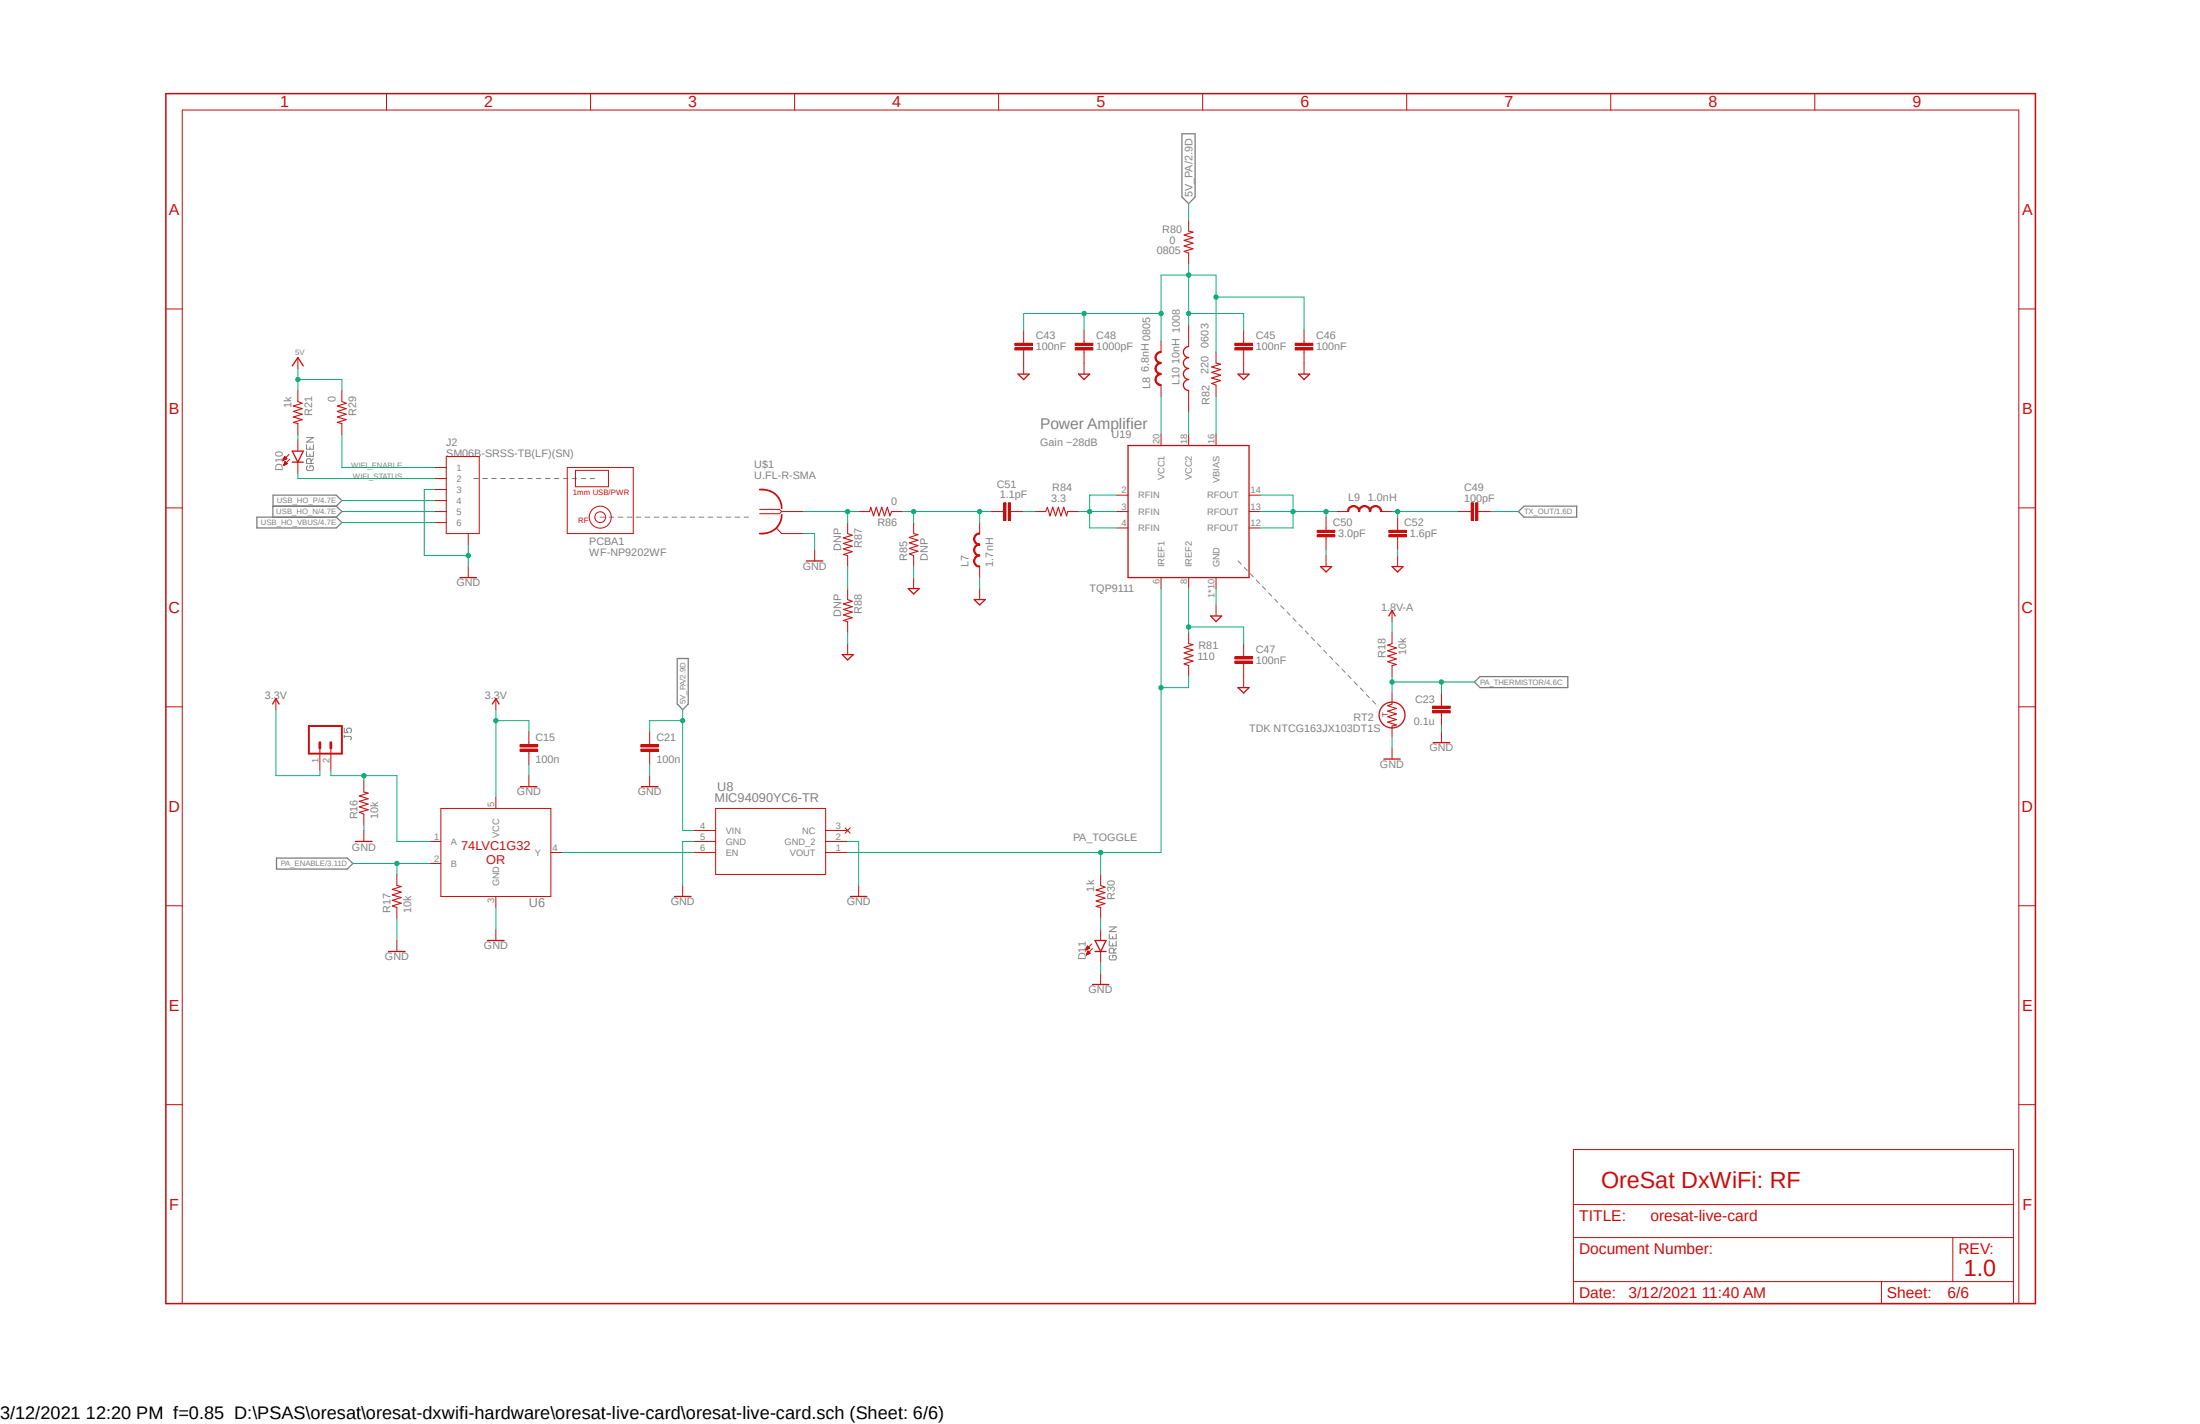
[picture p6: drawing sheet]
<svg xmlns="http://www.w3.org/2000/svg" width="432mm" height="279mm" viewBox="0 0 432 279" stroke-linecap="round" stroke-linejoin="round" font-family="sans-serif">
<path d="M32 18.1l367.8 238.1M399.8 18.1l-367.8 238.1" fill="none" stroke="#fff" stroke-width=".2"/>
<g fill="none" stroke="#808080" stroke-width=".2">
<path d="M60.2 87.2v.9h1.3v-.9M60.2 88.6v.9h1.3v-.9M60.2 85.9h1.3l-1.3 .8h1.3M60.4 91.4l-.2 .3v.4l.2 .2h.9l.2-.2v-.4l-.2-.3h-.5v.5M60.8 87.7v.4M60.8 89.1v.4M61 90.9v-.6l-.2-.3h-.4l-.2 .3v.6h1.3M61.5 90l-.5 .5M93 93.9h.9M94.7 93.9h1M96.5 93.9h.9M98.3 93.9h.9"/>
<path d="M100 93.9h.9M101.8 93.9h.9M103.5 93.9h.9M105.3 93.9h.9M107.1 93.9h.8M108.8 93.9h.9M110.6 93.9h.9M112.3 93.9h.9M114.1 93.9h.9M115.8 93.9h.9M117.8 101.5h.9M119.6 101.5h.9"/>
<path d="M121.3 101.5h1M123.1 101.5h.9M124.9 101.5h.9M126.6 101.5h1M128.4 101.5h.9M130.2 101.5h.9M131.9 101.5h.9M133.7 101.5h.9M135.5 101.5h.9M137.2 101.5h.9M139 101.5h.9M140.8 101.5h.8"/>
<path d="M142.5 101.5h.9M144.3 101.5h.9M146 101.5h.9M243 110.1l.6 .6M244.2 111.3l.6 .7M245.4 112.6l.6 .6M246.6 113.8l.6 .7M247.8 115.1l.6 .6M249 116.3l.6 .7M250.2 117.6l.6 .6M251.4 118.8l.6 .7M252.6 120.1l.6 .6"/>
<path d="M253.8 121.3l.6 .6M255 122.6l.6 .6M256.2 123.8l.6 .6M257.4 125.1l.6 .6M258.6 126.3l.6 .6M259.8 127.6l.6 .6M261 128.8l.6 .6M262.2 130l.6 .7M263.4 131.3l.6 .6M264.6 132.5l.6 .6M265.8 133.8l.6 .6M267 135l.6 .6"/>
<path d="M268.2 136.3l.6 .6M269.4 137.5l.6 .6M67.6 144.5h1.1l.3 .2v.2l-.3 .3M67.6 142.9v.9h.7l-.3-.5v-.2l.3-.2h.4l.3 .2v.5l-.3 .2M67.6 144.3v.4M217.7 183.3v.9h1.4v-.9M217.7 184.7v.9h1.4v-.9M217.7 181.9h1.4l-1.4 .9h1.4M217.9 187.5l-.2 .2v.4l.2 .2h1l.2-.2v-.4l-.2-.2h-.5v.4M218.4 183.7v.5M218.4 185.1v.5M218.6 187v-.7l-.2-.2h-.5l-.2 .2v.7h1.4"/>
<path d="M219.1 186.1l-.5 .4"/>
</g>
<path d="M232 26.2h2.6v12.5l-1.3 1.3-1.3-1.3zM53.6 99.3v-2.1h12.4l1.1 1-1.1 1.1M66 99.3h-12.4v2.2M66 99.3l1.1 1.1-1.1 1.1M50.4 101.5h15.6l1.1 1-1.1 1.1h-15.6zM298 100.4l1.1-1.1h10.4v2.2h-10.4zM132.9 129.2h2.2v8.9l-1.1 1.1-1.1-1.1zM289.4 133.8l1.1-1h17.2v2.1h-17.2zM54.3 168.4h13.9l1.1 1-1.1 1.1h-13.9z" fill="none" stroke="#808080" stroke-width=".25"/>
<path d="M32.6 18.4h366.9v237.4h-366.9z" fill="none" stroke="#c90d0c" stroke-width=".3"/>
<g fill="none" stroke="#c90d0c" stroke-width=".2">
<path d="M75.9 18.4v3.2M115.9 18.4v3.2M156 18.4v3.2M196 18.4v3.2M236.1 18.4v3.2M276.1 18.4v3.2M316.1 18.4v3.2M356.2 18.4v3.2M233.3 43.2v2.1M233.3 49.7v2.1M32.6 60.6h3.2M199.2 68.2h3.4v.5h-3.4z"/>
<path d="M199.2 67.4h3.4v.4h-3.4zM200.9 64.8v2.6M200.9 68.7v4.7M211 68.2h3.5v.5h-3.5zM211 67.4h3.5v.4h-3.5zM212.8 64.8v2.6M212.8 68.7v4.7M238.7 69.1v2.1M238.7 75.6v2.1M242.4 68.2h3.4v.5h-3.4zM242.4 67.4h3.4v.4h-3.4zM244.1 64.8v2.6"/>
<path d="M244.1 68.7v4.7M254.2 68.2h3.5v.5h-3.5zM254.2 67.4h3.5v.4h-3.5zM255.9 64.8v2.6M255.9 68.7v4.7M396.2 60.6h3.3M32.6 99.7h3.2M111.3 91.7h13v13h-13zM112.9 92.3h6.5v3.2h-6.5zM197 98.6h.4v3.5h-.4zM197.9 98.6h.4v3.5h-.4zM219.2 97.2h2.2"/>
<path d="M227.9 85.3v2.1M233.3 85.3v2.1M238.7 85.3v2.1M245.2 97.2h2.1M288.8 98.6h.4v3.5h-.4zM289.6 98.6h.5v3.5h-.5zM396.2 99.7h3.3M192.3 115.5v2.1M194.4 100.4h2.6M198.3 100.4h2.6M219.2 100.4h2.2M219.2 103.6h2.2"/>
<path d="M227.9 113.3v2.2M233.3 113.3v2.2M238.7 113.3v2.2M238.7 118.7v2.2M245.2 100.4h2.1M245.2 103.6h2.1M258.5 104.9h3.5v.4h-3.5zM258.5 104.1h3.5v.4h-3.5zM260.3 101.5v2.6M260.3 105.3v2.6M260.3 109v2.2M272.6 104.9h3.5v.4h-3.5z"/>
<path d="M272.6 104.1h3.5v.4h-3.5zM274.3 101.5v2.6M274.3 105.3v2.6M274.3 109v2.2M286.2 100.4h2.6M290.1 100.4h2.6M32.6 138.7h3.2M54.1 137.1v2.1M233.3 124.1v2.2M233.3 130.6v2.2M242.4 129.7h3.4v.4h-3.4zM242.4 128.9h3.4v.4h-3.4z"/>
<path d="M244.1 126.3v2.6M244.1 130.2v4.7M396.2 138.7h3.3M62.8 146.8v4.3M64.9 146.8v4.3M71.4 153.2v2.2M71.4 159.7v2.2M86.5 158.6h21.6v17.3h-21.6zM97.3 156.5v2.1M140.5 158.6h21.6v13h-21.6zM32.6 177.7h3.2M71.4 162.9v2.2"/>
<path d="M84.4 165.1h2.1M84.4 169.4h2.1M97.3 175.9v2.2M108.1 167.3h2.2M134 173.7v2.2M136.1 165.1h4.4M136.1 167.3h4.4M136.1 162.9h4.4M162.1 165.1h4.3M162.1 167.3h4.3M162.1 162.9h4.3M165.9 162.4l1 1.1"/>
<path d="M166.9 162.4l-1 1.1M168.5 173.7v2.2M396.2 177.7h3.3M97.3 182.4v2.1M32.6 216.7h3.2M396.2 216.7h3.3M308.8 225.6h86.4v30.2h-86.4zM308.8 236.3h86.4M35.8 255.8v-234.2h360.4v234.2M308.8 242.8h86.4M308.8 251.5h86.4M369.3 251.5v4.3"/>
<path d="M383.3 242.8v8.7"/>
<circle cx="117.8" cy="101.5" r="1.06"/>
<circle cx="117.8" cy="101.5" r="2.16"/>
</g>
<g fill="none" stroke="#c90d0c" stroke-width=".25">
<path d="M199.8 73.4h2.2l-1.1 1.1zM211.7 73.4h2.2l-1.1 1.1zM243 73.4h2.2l-1.1 1.1zM254.9 73.4h2.1l-1.1 1.1zM221.4 87.4h23.8v25.9h-23.8zM191.2 117.6h2.2l-1.1 1.1zM259.2 111.2h2.2l-1.1 1zM273.2 111.2h2.2l-1.1 1zM53.5 138.1l.6-1 .7 1M237.6 120.9h2.2l-1.1 1.1zM243 134.9h2.2l-1.1 1.1zM69.8 165.1h3.2"/>
<path d="M132.4 175.9h3.2M166.9 175.9h3.2M95.7 184.5h3.2"/>
</g>
<path d="M60.6 142.5h6.5v5.4h-6.5z" fill="none" stroke="#c90d0c" stroke-width=".38"/>
<path d="M62.8 145.7v1.1M64.9 145.7v1.1" fill="none" stroke="#c90d0c" stroke-width=".55"/>
<path d="M233.3 45.3l.8 .3-1.7 .5 1.7 .6-1.7 .5 1.7 .5-1.7 .6 1.7 .5-1.7 .5 .9 .4M238.7 71.2l.9 .3-1.8 .5 1.8 .5-1.8 .6 1.8 .5-1.8 .6 1.8 .5-1.8 .5 .9 .4M233.3 126.3l.8 .2-1.7 .5 1.7 .6-1.7 .5 1.7 .6-1.7 .5 1.7 .5-1.7 .6 .9 .3M71.4 155.4l.9 .2-1.8 .6 1.8 .5-1.8 .5 1.8 .6-1.8 .5 1.8 .6-1.8 .5 .9 .3" fill="none" stroke="#c90d0c" stroke-width=".21"/>
<g fill="none" stroke="#c90d0c" stroke-width=".42">
<path d="M199.2 68.5h3.4M199.2 67.6h3.4M211 68.5h3.5M211 67.6h3.5M242.4 68.5h3.4M242.4 67.6h3.4M254.2 68.5h3.5M254.2 67.6h3.5M197.2 98.6v3.5M198.1 98.6v3.5M289 98.6v3.5M289.9 98.6v3.5"/>
<path d="M258.5 105.1h3.5M258.5 104.3h3.5M272.6 105.1h3.5M272.6 104.3h3.5M242.4 129.9h3.4M242.4 129.1h3.4"/>
</g>
<path d="M191.1 110.1h.2a.94 .94 0 0 0 1 .9v.3a1.1 1.1 0 0 1-1.2-1.2z" fill-rule="evenodd" fill="#c90d0c"/>
<path d="M191.1 110.1h.2a.94 .94 0 0 0 1 .9v.3a1.1 1.1 0 0 1-1.2-1.2z" fill="none" stroke="#c90d0c" stroke-width=".2"/>
<path d="M191.4 109.2l.7-.3h.2v.2a1.01 1.01 0 0 0-1 1h-.2v-.2z" fill-rule="evenodd" fill="#c90d0c"/>
<path d="M191.4 109.2l.7-.3h.2v.2a1.01 1.01 0 0 0-1 1h-.2v-.2z" fill="none" stroke="#c90d0c" stroke-width=".2"/>
<path d="M191.1 107.9h.2a.94 .94 0 0 0 1 1v.2a1.1 1.1 0 0 1-1.2-1.2z" fill-rule="evenodd" fill="#c90d0c"/>
<path d="M191.1 107.9h.2a.94 .94 0 0 0 1 1v.2a1.1 1.1 0 0 1-1.2-1.2z" fill="none" stroke="#c90d0c" stroke-width=".2"/>
<path d="M191.4 107.1l.7-.4h.2v.3a.94 .94 0 0 0-1 .9h-.2v-.2z" fill-rule="evenodd" fill="#c90d0c"/>
<path d="M191.4 107.1l.7-.4h.2v.3a.94 .94 0 0 0-1 .9h-.2v-.2z" fill="none" stroke="#c90d0c" stroke-width=".2"/>
<path d="M191.1 105.7h.2a.94 .94 0 0 0 1 1v.3a1.16 1.16 0 0 1-1.2-1.3z" fill-rule="evenodd" fill="#c90d0c"/>
<path d="M191.1 105.7h.2a.94 .94 0 0 0 1 1v.3a1.16 1.16 0 0 1-1.2-1.3z" fill="none" stroke="#c90d0c" stroke-width=".2"/>
<path d="M191.4 104.9l.7-.3h.2v.2a.94 .94 0 0 0-1 .9h-.2v-.1z" fill-rule="evenodd" fill="#c90d0c"/>
<path d="M191.4 104.9l.7-.3h.2v.2a.94 .94 0 0 0-1 .9h-.2v-.1zM192.3 102.5v2.2M192.3 111.2v2.1" fill="none" stroke="#c90d0c" stroke-width=".2"/>
<path d="M226.7 74.5h.2a1.01 1.01 0 0 0 1 .9v.2a1.16 1.16 0 0 1-1.2-1.1z" fill-rule="evenodd" fill="#c90d0c"/>
<path d="M226.7 74.5h.2a1.01 1.01 0 0 0 1 .9v.2a1.16 1.16 0 0 1-1.2-1.1z" fill="none" stroke="#c90d0c" stroke-width=".2"/>
<path d="M227 73.6l.7-.3h.2v.2a1.01 1.01 0 0 0-1 1h-.2v-.2z" fill-rule="evenodd" fill="#c90d0c"/>
<path d="M227 73.6l.7-.3h.2v.2a1.01 1.01 0 0 0-1 1h-.2v-.2z" fill="none" stroke="#c90d0c" stroke-width=".2"/>
<path d="M226.7 72.3h.2a.94 .94 0 0 0 1 1v.2a1.16 1.16 0 0 1-1.2-1.2z" fill-rule="evenodd" fill="#c90d0c"/>
<path d="M226.7 72.3h.2a.94 .94 0 0 0 1 1v.2a1.16 1.16 0 0 1-1.2-1.2z" fill="none" stroke="#c90d0c" stroke-width=".2"/>
<path d="M227 71.5l.7-.4h.2v.2a1.01 1.01 0 0 0-1 1h-.2v-.2z" fill-rule="evenodd" fill="#c90d0c"/>
<path d="M227 71.5l.7-.4h.2v.2a1.01 1.01 0 0 0-1 1h-.2v-.2z" fill="none" stroke="#c90d0c" stroke-width=".2"/>
<path d="M226.7 70.1h.2a.94 .94 0 0 0 1 1v.2a1.16 1.16 0 0 1-1.2-1.2z" fill-rule="evenodd" fill="#c90d0c"/>
<path d="M226.7 70.1h.2a.94 .94 0 0 0 1 1v.2a1.16 1.16 0 0 1-1.2-1.2z" fill="none" stroke="#c90d0c" stroke-width=".2"/>
<path d="M227 69.3l.7-.3h.2v.2a1.01 1.01 0 0 0-1 .9h-.2v-.1z" fill-rule="evenodd" fill="#c90d0c"/>
<path d="M227 69.3l.7-.3h.2v.2a1.01 1.01 0 0 0-1 .9h-.2v-.1zM227.9 66.9v2.2M227.9 75.6v2.1" fill="none" stroke="#c90d0c" stroke-width=".2"/>
<path d="M264.8 99.5l.7-.3h.2v.2a.94 .94 0 0 0-1 1h-.2v-.2z" fill-rule="evenodd" fill="#c90d0c"/>
<path d="M264.8 99.5l.7-.3h.2v.2a.94 .94 0 0 0-1 1h-.2v-.2z" fill="none" stroke="#c90d0c" stroke-width=".2"/>
<path d="M265.7 99.2a1.16 1.16 0 0 1 1.2 1.2h-.2a1.01 1.01 0 0 0-1-1z" fill-rule="evenodd" fill="#c90d0c"/>
<path d="M265.7 99.2a1.16 1.16 0 0 1 1.2 1.2h-.2a1.01 1.01 0 0 0-1-1z" fill="none" stroke="#c90d0c" stroke-width=".2"/>
<path d="M267 99.5l.6-.3h.2v.2a.94 .94 0 0 0-.9 1h-.2v-.2z" fill-rule="evenodd" fill="#c90d0c"/>
<path d="M267 99.5l.6-.3h.2v.2a.94 .94 0 0 0-.9 1h-.2v-.2z" fill="none" stroke="#c90d0c" stroke-width=".2"/>
<path d="M267.8 99.2a1.16 1.16 0 0 1 1.2 1.2h-.2a.94 .94 0 0 0-1-1z" fill-rule="evenodd" fill="#c90d0c"/>
<path d="M267.8 99.2a1.16 1.16 0 0 1 1.2 1.2h-.2a.94 .94 0 0 0-1-1z" fill="none" stroke="#c90d0c" stroke-width=".2"/>
<path d="M269.1 99.5l.7-.3h.2v.2a.94 .94 0 0 0-1 1h-.2v-.2z" fill-rule="evenodd" fill="#c90d0c"/>
<path d="M269.1 99.5l.7-.3h.2v.2a.94 .94 0 0 0-1 1h-.2v-.2z" fill="none" stroke="#c90d0c" stroke-width=".2"/>
<path d="M270 99.2a1.16 1.16 0 0 1 1.2 1.2h-.3a.94 .94 0 0 0-.9-1z" fill-rule="evenodd" fill="#c90d0c"/>
<g fill="none" stroke="#c90d0c" stroke-width=".2">
<path d="M58.5 70.1v2.2M58.5 76.6v2.2M67.1 76.6v2.2M233.3 63.7v4.3M233.3 76.6v4.3M55.5 90.3h.1M55.6 90.3h.2M55.6 90.2h.3M55.6 90.1h.4M55.7 90h.5M55.7 90h.6M55.7 91.2h.1"/>
<path d="M55.7 89.9h.5M55.7 91.2h.3M55.8 89.8h.3M55.8 91.1h.3M55.8 91.1h.5M55.8 89.7h.2M55.8 91h.6M55.8 89.7h.1M55.8 90.9h.5M55.8 90.8h.5M55.9 90.8h.3M55.9 90.7h.2"/>
<path d="M55.9 90.6h.1M56 90.6h.1M56.3 90l-.4-.4-.4 .7M56.3 90l-.8 .3M56.4 91l-.4-.4-.3 .7M56.4 91l-.7 .3M56.7 89.2l-1.2 1.1M56.9 90.1l-1.2 1.2M58.5 83.1v2.2M58.5 86.4v2.1M58.5 90.7v2.1M67.1 83.1v2.2"/>
<path d="M85.4 91.7h2.2M85.4 93.9h2.2M85.4 96.1h2.2M85.4 98.2h2.2M87.6 89.6h6.5v15.1h-6.5zM149.1 99.9h3.9l.4 .5M270 99.2a1.16 1.16 0 0 1 1.2 1.2h-.3a.94 .94 0 0 0-.9-1zM85.4 100.4h2.2M85.4 102.5h2.2M91.9 104.7v2.1M91.9 111.2v2.1M152.4 103.6l1 1.1h4.3"/>
<path d="M153.4 100.4h4.3M153.4 100.4l-.4 .4h-3.9M159.9 107.9v2.2M166.4 102.5v2.2M166.4 109v2.2M166.4 115.5v2.1M168.5 100.4h2.2M175 100.4h2.2M179.3 102.5v2.2M179.3 109v2.2M179.3 113.3v2.2M203.1 100.4h2.1"/>
<path d="M209.5 100.4h2.2M262.4 100.4h2.2M271.1 100.4h2.1M273.2 119.8v2.2M97.3 137.1v2.1M166.4 122v2.1M166.4 126.3v2.1M273.2 124.1v2.2M273.2 130.6v2.2M273.2 136v2.1M281.2 139.4h3.4v.5h-3.4zM281.2 138.6h3.4v.4h-3.4z"/>
<path d="M282.9 136v2.6M282.9 139.9v2.6M102.1 147h3.4v.4h-3.4zM102.1 146.1h3.4v.5h-3.4zM103.8 143.6v2.5M103.8 147.4v2.6M103.8 152.2v2.1M125.8 147h3.4v.4h-3.4zM125.8 146.1h3.4v.5h-3.4zM127.5 143.6v2.5M127.5 147.4v2.6M127.5 152.2v2.1"/>
<path d="M273.2 142.5v2.1M273.2 146.8v2.1M282.9 143.6v2.1M77.9 171.6v2.1M77.9 178.1v2.1M216 171.6v2.1M216 178.1v2.1M77.9 184.5v2.2M213.1 186.4h.1M213.1 186.3h.2M213.2 186.2h.3M213.2 187.3l.1 .1"/>
<path d="M213.2 187.3h.2M213.3 186h.5M213.3 187.2h.2M213.3 185.9h.4M213.3 187.2h.4M213.4 185.8h.2M213.4 185.7h.1M213.4 186.9h.5M213.4 186.9h.4M213.4 185.6l.5 .5-.8 .3zM213.4 186.8h.3M213.5 186.7h.2"/>
<path d="M213.5 186.7h.1M213.5 186.6l-.3 .8M213.5 186.6l.5 .4M213.5 186.6h.1M213.8 186.1h-.6M214 187l-.8 .4M214 187l-.7 .1M214.3 185.2l-1.2 1.2M214.4 186.1l-1.2 1.3M216 182.4v2.1M216 186.7v2.1M216 191v2.2"/>
</g>
<g fill="none" stroke="#c90d0c" stroke-width=".25">
<path d="M57.4 71.8l1.1-1.7 1 1.7M233.3 68a1.08 1.08 0 0 0-1 1.1 1.08 1.08 0 0 0 1 1 1.08 1.08 0 0 0-1 1.1 1.08 1.08 0 0 0 1 1.1 1.08 1.08 0 0 0-1 1.1 1.08 1.08 0 0 0 1 1.1 1.08 1.08 0 0 0-1 1 1.08 1.08 0 0 0 1 1.1M57.4 88.5h2.1l-1 2.2zM57.4 90.7h2.1M90.3 113.3h3.2M158.3 110.1h3.2M178.3 115.5h2.1l-1.1 1zM96.6 138.1l.7-1 .7 1M165.3 128.4h2.2l-1.1 1.1zM272.6 120.9l.6-1.1 .7 1.1M102.2 154.3h3.2M125.9 154.3h3.3"/>
<path d="M271.6 148.9h3.2M281.3 145.7h3.3M76.2 186.7h3.3M214.4 193.2h3.2M214.9 186.7h2.2M214.9 184.5h2.2l-1.1 2.2z"/>
<circle cx="273.2" cy="140.3" r="2.54"/>
</g>
<path d="M58.5 78.8l.8 .3-1.7 .6 1.7 .5-1.7 .5 1.7 .6-1.7 .5 1.7 .5-1.7 .6 .9 .2M67.1 78.8l.8 .3-1.7 .6 1.7 .5-1.7 .5 1.7 .6-1.7 .5 1.7 .5-1.7 .6 .9 .2M166.4 104.7l.9 .3-1.8 .5 1.8 .6-1.8 .5 1.8 .6-1.8 .5 1.8 .5-1.8 .6 .9 .2M166.4 117.6l.9 .4-1.8 .5 1.8 .5-1.8 .6 1.8 .5-1.8 .5 1.8 .6-1.8 .6 .9 .2M170.7 100.4l.2-.9 .5 1.7 .6-1.7 .5 1.7 .6-1.7 .5 1.7 .6-1.7 .5 1.7 .3-.8M179.3 104.7l.9 .2-1.7 .6 1.7 .5-1.7 .5 1.7 .6-1.7 .5 1.7 .6-1.7 .5 .8 .3M205.2 100.4l.4-.9 .5 1.7 .5-1.7 .6 1.7 .5-1.7 .5 1.7 .6-1.7 .5 1.7 .2-.8M273.2 126.3l-.8 .3 1.7 .5-1.7 .6 1.7 .5-1.7 .5 1.7 .6-1.7 .5 1.7 .6-.9 .2M273.2 138.1l-.8 .4 1.7 .5-1.7 .5 1.7 .6-1.7 .5 1.7 .6-1.7 .5 1.7 .5-.9 .3M77.9 173.7l.8 .2-1.7 .6 1.7 .5-1.7 .6 1.7 .5-1.7 .6 1.7 .5-1.7 .6 .9 .3M216 173.7l.9 .4-1.8 .5 1.8 .5-1.8 .6 1.8 .5-1.8 .6 1.8 .5-1.8 .5 .9 .3" fill="none" stroke="#c90d0c" stroke-width=".21"/>
<path d="M281.2 139.7h3.4M281.2 138.8h3.4M102.1 147.2h3.4M102.1 146.3h3.4M125.8 147.2h3.4M125.8 146.3h3.4" fill="none" stroke="#c90d0c" stroke-width=".42"/>
<path d="M149.1 96.1a3.8 3.8 0 0 1 4.3 3.6M153.4 101a3.7 3.7 0 0 1-4.3 3.7" fill="none" stroke="#c90d0c" stroke-width=".34"/>
<g fill="none" stroke="#0dab76" stroke-width=".2">
<path d="M85.4 96.1h-2.1v12.9h8.6M91.9 106.8v4.4M179.3 111.2v2.1M192.3 113.3v2.2M238.7 115.5v3.2M260.3 107.9v1.1M274.3 107.9v1.1M166.4 124.1v2.2M103.8 150v2.2M127.5 150v2.2M273.2 144.6v2.2M282.9 142.5v1.1"/>
<path d="M71.4 161.9v1M97.3 178.1v4.3M136.1 165.1h-2.1v8.6M166.4 165.1h2.1v8.6M77.9 180.2v4.3"/>
</g>
<circle cx="91.9" cy="109" r=".43" fill="#0dab76"/>
<g fill="none" stroke="#0dab76" stroke-width=".2">
<path d="M157.7 104.7h2.2v3.2M71.4 153.2v-1h6.5v12.9M216 188.8v2.2"/>
<circle cx="91.9" cy="109" r=".43"/>
</g>
<circle cx="71.4" cy="152.2" r=".43" fill="#0dab76"/>
<g fill="none" stroke="#0dab76" stroke-width=".2">
<path d="M97.3 139.2v17.3M64.9 151.1v1.1h6.5M97.3 141.4h6.5v2.2M77.9 165.1h6.5"/>
<circle cx="71.4" cy="152.2" r=".43"/>
</g>
<circle cx="97.3" cy="141.4" r=".43" fill="#0dab76"/>
<g fill="none" stroke="#0dab76" stroke-width=".2">
<path d="M54.1 139.2v13h8.7v-1.1M134 139.2v23.7h2.1M134 141.4h-6.5v2.2M110.3 167.3h25.8"/>
<circle cx="97.3" cy="141.4" r=".43"/>
</g>
<circle cx="134" cy="141.4" r=".43" fill="#0dab76"/>
<g fill="none" stroke="#0dab76" stroke-width=".2">
<path d="M233.3 40v3.2M227.9 54h10.8M233.3 51.8v2.2"/>
<circle cx="134" cy="141.4" r=".43"/>
</g>
<circle cx="233.3" cy="54" r=".43" fill="#0dab76"/>
<g fill="none" stroke="#0dab76" stroke-width=".2">
<path d="M227.9 54v7.5M233.3 54v7.5h10.8v3.3M238.7 54v15.1M238.7 58.3h17.2v6.5"/>
<circle cx="233.3" cy="54" r=".43"/>
</g>
<circle cx="238.7" cy="58.3" r=".43" fill="#0dab76"/>
<g fill="none" stroke="#0dab76" stroke-width=".2">
<path d="M227.9 61.5h-15.1v3.3"/>
<circle cx="238.7" cy="58.3" r=".43"/>
</g>
<circle cx="227.9" cy="61.5" r=".43" fill="#0dab76"/>
<g fill="none" stroke="#0dab76" stroke-width=".2">
<path d="M212.8 61.5h-11.9v3.3"/>
<circle cx="227.9" cy="61.5" r=".43"/>
</g>
<circle cx="212.8" cy="61.5" r=".43" fill="#0dab76"/>
<g fill="none" stroke="#0dab76" stroke-width=".2">
<path d="M227.9 61.5v5.4M233.3 61.5v2.2"/>
<circle cx="212.8" cy="61.5" r=".43"/>
</g>
<circle cx="233.3" cy="61.5" r=".43" fill="#0dab76"/>
<g fill="none" stroke="#0dab76" stroke-width=".2">
<path d="M233.3 115.5v8.6M233.3 123h10.8v3.3"/>
<circle cx="233.3" cy="61.5" r=".43"/>
</g>
<circle cx="233.3" cy="123" r=".43" fill="#0dab76"/>
<g fill="none" stroke="#0dab76" stroke-width=".2">
<path d="M247.3 97.2h6.5v6.4h-6.5M247.3 100.4h15.1"/>
<circle cx="233.3" cy="123" r=".43"/>
</g>
<circle cx="253.8" cy="100.4" r=".43" fill="#0dab76"/>
<g fill="none" stroke="#0dab76" stroke-width=".2">
<path d="M260.3 100.4v1.1"/>
<circle cx="253.8" cy="100.4" r=".43"/>
</g>
<circle cx="260.3" cy="100.4" r=".43" fill="#0dab76"/>
<g fill="none" stroke="#0dab76" stroke-width=".2">
<path d="M273.2 100.4h13M274.3 100.4v1.1"/>
<circle cx="260.3" cy="100.4" r=".43"/>
</g>
<circle cx="274.3" cy="100.4" r=".43" fill="#0dab76"/>
<g fill="none" stroke="#0dab76" stroke-width=".2">
<path d="M219.2 97.2h-5.3v6.4h5.3M213.9 100.4h5.3"/>
<circle cx="274.3" cy="100.4" r=".43"/>
</g>
<circle cx="213.9" cy="100.4" r=".43" fill="#0dab76"/>
<g fill="none" stroke="#0dab76" stroke-width=".2">
<path d="M227.9 77.7v7.6M238.7 77.7v7.6M211.7 100.4h2.2M227.9 115.5v19.4h5.4v-2.1"/>
<circle cx="213.9" cy="100.4" r=".43"/>
</g>
<circle cx="227.9" cy="134.9" r=".43" fill="#0dab76"/>
<g fill="none" stroke="#0dab76" stroke-width=".2">
<path d="M227.9 134.9v32.4h-61.5"/>
<circle cx="227.9" cy="134.9" r=".43"/>
</g>
<circle cx="216" cy="167.3" r=".43" fill="#0dab76"/>
<g fill="none" stroke="#0dab76" stroke-width=".2">
<path d="M233.3 80.9v4.4M166.4 111.2v4.3M168.5 100.4h-2.1v2.1M200.9 100.4h2.2M216 167.3v4.3"/>
<circle cx="216" cy="167.3" r=".43"/>
</g>
<circle cx="166.4" cy="100.4" r=".43" fill="#0dab76"/>
<g fill="none" stroke="#0dab76" stroke-width=".2">
<path d="M157.7 100.4h8.7M177.2 100.4h17.2M179.3 100.4v2.1M192.3 100.4v2.1"/>
<circle cx="166.4" cy="100.4" r=".43"/>
</g>
<circle cx="179.3" cy="100.4" r=".43" fill="#0dab76"/>
<circle cx="179.3" cy="100.4" r=".43" fill="none" stroke="#0dab76" stroke-width=".2"/>
<circle cx="192.3" cy="100.4" r=".43" fill="#0dab76"/>
<g fill="none" stroke="#0dab76" stroke-width=".2">
<path d="M292.7 100.4h5.3M69.3 169.4h15.1M77.9 169.4v2.2"/>
<circle cx="192.3" cy="100.4" r=".43"/>
</g>
<circle cx="77.9" cy="169.4" r=".43" fill="#0dab76"/>
<g fill="none" stroke="#0dab76" stroke-width=".2">
<path d="M273.2 132.8v3.2"/>
<circle cx="77.9" cy="169.4" r=".43"/>
</g>
<circle cx="273.2" cy="133.8" r=".43" fill="#0dab76"/>
<g fill="none" stroke="#0dab76" stroke-width=".2">
<path d="M273.2 133.8h16.2M282.9 133.8v2.2"/>
<circle cx="273.2" cy="133.8" r=".43"/>
</g>
<circle cx="282.9" cy="133.8" r=".43" fill="#0dab76"/>
<g fill="none" stroke="#0dab76" stroke-width=".2">
<path d="M58.5 72.3v4.3M58.5 74.5h8.6v2.1M58.5 85.3v1.1M58.5 92.8v1.1h26.9M67.1 85.3v6.4h18.3"/>
<circle cx="282.9" cy="133.8" r=".43"/>
</g>
<circle cx="58.5" cy="74.5" r=".43" fill="#0dab76"/>
<g fill="none" stroke="#0dab76" stroke-width=".2">
<path d="M67.1 98.2h18.3M67.1 100.4h18.3M67.1 102.5h18.3M273.2 122v2.1M216 180.2v2.2"/>
<circle cx="58.5" cy="74.5" r=".43"/>
</g>
<g font-size="4.6" fill="#c90d0c">
<text x="314.2" y="233.1">OreSat DxWiFi: RF</text>
<text x="385.4" y="250.4">1.0</text>
</g>
<text font-size="3.6" x="0" y="278.4">3/12/2021 12:20 PM f=0.85 D:\PSAS\oresat\oresat-dxwifi-hardware\oresat-live-card\oresat-live-card.sch (Sheet: 6/6)</text>
<g font-size="3.1" fill="#c90d0c">
<text x="55" y="21.1">1</text>
<text x="95" y="21.1">2</text>
<text x="135.1" y="21.1">3</text>
<text x="175.1" y="21.1">4</text>
<text x="215.2" y="21.1">5</text>
<text x="255.2" y="21.1">6</text>
<text x="295.3" y="21.1">7</text>
<text x="335.3" y="21.1">8</text>
<text x="375.4" y="21.1">9</text>
<text x="33.1" y="42.2">A</text>
<text x="396.9" y="42.2">A</text>
<text x="33.1" y="81.2">B</text>
<text x="396.9" y="81.2">B</text>
<text x="33.1" y="120.3">C</text>
<text x="396.8" y="120.3">C</text>
<text x="33.1" y="159.3">D</text>
<text x="396.8" y="159.3">D</text>
<text x="33.1" y="198.3">E</text>
<text x="396.9" y="198.3">E</text>
<text x="33.2" y="237.4">F</text>
<text x="397" y="237.4">F</text>
</g>
<text font-size="3" fill="#808080" x="204.1" y="84.2">Power Amplifier</text>
<g font-size="3" fill="#c90d0c">
<text x="309.9" y="239.6">TITLE:</text>
<text x="323.9" y="239.6">oresat-live-card</text>
<text x="309.9" y="246">Document Number:</text>
<text x="384.4" y="246">REV:</text>
<text x="309.9" y="254.7">Date:</text>
<text x="319.6" y="254.7">3/12/2021 11:40 AM</text>
<text x="370.3" y="254.7">Sheet:</text>
<text x="382.2" y="254.7">6/6</text>
</g>
<g font-size="2.5" fill="#808080">
<text x="140.8" y="155.2">U8</text>
<text x="140.3" y="157.4">MIC94090YC6-TR</text>
<text x="103.8" y="178.1">U6</text>
</g>
<g font-size="2.5" fill="#c90d0c">
<text x="90.5" y="166.8">74LVC1G32</text>
<text x="95.4" y="169.5">OR</text>
</g>
<g font-size="2.1" fill="#808080">
<text x="234.1" y="38.6" transform="rotate(-90 234.1 38.6)">5V_PA/2.9D</text>
<text x="228.1" y="45.8">R80</text>
<text x="229.5" y="48">0</text>
<text x="227" y="49.9">0805</text>
<text x="203.3" y="68.7">100nF</text>
<text x="203.3" y="66.6">C43</text>
<text x="215.2" y="68.7">1000pF</text>
<text x="215.2" y="66.6">C48</text>
<text x="231.5" y="71.5" transform="rotate(-90 231.5 71.5)">10nH 1008</text>
<text x="237.2" y="68.2" transform="rotate(-90 237.2 68.2)">0603</text>
<text x="246.5" y="68.7">100nF</text>
<text x="246.5" y="66.6">C45</text>
<text x="258.3" y="68.7">100nF</text>
<text x="258.3" y="66.6">C46</text>
<text x="225.5" y="73" transform="rotate(-90 225.5 73)">6.8nH 0805</text>
<text x="225.7" y="76.4" transform="rotate(-90 225.7 76.4)">L8</text>
<text x="231.5" y="75.6" transform="rotate(-90 231.5 75.6)">L10</text>
<text x="237.2" y="73.4" transform="rotate(-90 237.2 73.4)">220</text>
<text x="57.2" y="80" transform="rotate(-90 57.2 80)">1k</text>
<text x="61.3" y="81.6" transform="rotate(-90 61.3 81.6)">R21</text>
<text x="65.8" y="78.9" transform="rotate(-90 65.8 78.9)">0</text>
<text x="69.9" y="81.6" transform="rotate(-90 69.9 81.6)">R29</text>
<text x="237.4" y="79.5" transform="rotate(-90 237.4 79.5)">R82</text>
<text x="87.6" y="89.6">SM06B-SRSS-TB(LF)(SN)</text>
<text x="87.6" y="87.4">J2</text>
<text x="204.1" y="87.4">Gain ~28dB</text>
<text x="218.2" y="86">U19</text>
<text x="55.5" y="92.4" transform="rotate(-90 55.5 92.4)">D10</text>
<text x="148" y="93.9">U.FL-R-SMA</text>
<text x="148" y="91.7">U$1</text>
<text x="195.6" y="95.8">C51</text>
<text x="174.9" y="99.1">0</text>
<text x="196.2" y="97.8">1.1pF</text>
<text x="206.3" y="98.4">3.3</text>
<text x="206.5" y="96.3">R84</text>
<text x="264.6" y="98.2">L9</text>
<text x="268.5" y="98.2">1.0nH</text>
<text x="287.4" y="98.4">100pF</text>
<text x="287.4" y="96.3">C49</text>
<text x="115.7" y="106.8">PCBA1</text>
<text x="169.2" y="107.5" transform="rotate(-90 169.2 107.5)">R87</text>
<text x="172.2" y="103.2">R86</text>
<text x="261.6" y="103.3">C50</text>
<text x="262.6" y="105.5">3.0pF</text>
<text x="275.6" y="103.3">C52</text>
<text x="276.7" y="105.5">1.6pF</text>
<text x="115.7" y="109">WF-NP9202WF</text>
<text x="157.6" y="111.8">GND</text>
<text x="165.1" y="108.1" transform="rotate(-90 165.1 108.1)">DNP</text>
<text x="178.1" y="110.1" transform="rotate(-90 178.1 110.1)">R85</text>
<text x="182.1" y="110.1" transform="rotate(-90 182.1 110.1)">DNP</text>
<text x="190.1" y="111.2" transform="rotate(-90 190.1 111.2)">L7</text>
<text x="194.9" y="111.2" transform="rotate(-90 194.9 111.2)">1.7nH</text>
<text x="89.6" y="115.1">GND</text>
<text x="213.9" y="116.2">TQP9111</text>
<text x="271.1" y="119.8">1.8V-A</text>
<text x="165.1" y="121" transform="rotate(-90 165.1 121)">DNP</text>
<text x="169.2" y="120.4" transform="rotate(-90 169.2 120.4)">R88</text>
<text x="235" y="129.5">110</text>
<text x="235.2" y="127.3">R81</text>
<text x="246.5" y="130.3">100nF</text>
<text x="246.5" y="128.1">C47</text>
<text x="271.9" y="129.1" transform="rotate(-90 271.9 129.1)">R18</text>
<text x="276" y="128.6" transform="rotate(-90 276 128.6)">10k</text>
<text x="52" y="137.1">3.3V</text>
<text x="95.2" y="137.1">3.3V</text>
<text x="277.7" y="137.8">C23</text>
<text x="245.2" y="143.6">TDK NTCG163JX103DT1S</text>
<text x="265.7" y="141.4">RT2</text>
<text x="277.5" y="142.2">0.1u</text>
<text x="105.1" y="149.7">100n</text>
<text x="105.1" y="145.4">C15</text>
<text x="128.8" y="149.7">100n</text>
<text x="128.8" y="145.4">C21</text>
<text x="280.5" y="147.4">GND</text>
<text x="270.8" y="150.7">GND</text>
<text x="70.1" y="160.8" transform="rotate(-90 70.1 160.8)">R16</text>
<text x="74.2" y="160.8" transform="rotate(-90 74.2 160.8)">10k</text>
<text x="101.5" y="156.1">GND</text>
<text x="125.2" y="156.1">GND</text>
<text x="69.1" y="166.9">GND</text>
<text x="210.6" y="165.1">PA_TOGGLE</text>
<text x="76.6" y="179.2" transform="rotate(-90 76.6 179.2)">R17</text>
<text x="80.7" y="179.2" transform="rotate(-90 80.7 179.2)">10k</text>
<text x="131.7" y="177.6">GND</text>
<text x="166.2" y="177.6">GND</text>
<text x="214.8" y="174.9" transform="rotate(-90 214.8 174.9)">1k</text>
<text x="218.8" y="176.6" transform="rotate(-90 218.8 176.6)">R30</text>
<text x="75.6" y="188.4">GND</text>
<text x="95" y="186.3">GND</text>
<text x="213.1" y="188.4" transform="rotate(-90 213.1 188.4)">D11</text>
<text x="213.7" y="194.9">GND</text>
</g>
<g font-size="1.8" fill="#808080">
<text x="227.6" y="87.1" transform="rotate(-90 227.6 87.1)">20</text>
<text x="233" y="87.1" transform="rotate(-90 233 87.1)">18</text>
<text x="238.4" y="87.1" transform="rotate(-90 238.4 87.1)">16</text>
<text x="89.6" y="92.4">1</text>
<text x="89.6" y="94.5">2</text>
<text x="228.6" y="94.3" transform="rotate(-90 228.6 94.3)">VCC1</text>
<text x="233.9" y="94.3" transform="rotate(-90 233.9 94.3)">VCC2</text>
<text x="239.4" y="94.8" transform="rotate(-90 239.4 94.8)">VBIAS</text>
<text x="89.6" y="96.7">3</text>
<text x="89.6" y="98.8">4</text>
<text x="89.6" y="101">5</text>
<text x="220.1" y="96.8">2</text>
<text x="220.1" y="100.1">3</text>
<text x="223.4" y="97.8">RFIN</text>
<text x="223.4" y="101">RFIN</text>
<text x="236.9" y="97.8">RFOUT</text>
<text x="236.9" y="101">RFOUT</text>
<text x="245.4" y="96.8">14</text>
<text x="245.4" y="100.1">13</text>
<text x="89.6" y="103.2">6</text>
<text x="220.1" y="103.3">4</text>
<text x="223.4" y="104.3">RFIN</text>
<text x="236.9" y="104.3">RFOUT</text>
<text x="245.4" y="103.3">12</text>
<text x="228.6" y="111.3" transform="rotate(-90 228.6 111.3)">IREF1</text>
<text x="233.9" y="111.3" transform="rotate(-90 233.9 111.3)">IREF2</text>
<text x="239.4" y="111.3" transform="rotate(-90 239.4 111.3)">GND</text>
<text x="227.6" y="114.6" transform="rotate(-90 227.6 114.6)">6</text>
<text x="233" y="114.6" transform="rotate(-90 233 114.6)">8</text>
<text x="238.4" y="117.4" transform="rotate(-90 238.4 117.4)">1*10</text>
<text x="62.5" y="149.8" transform="rotate(-90 62.5 149.8)">1</text>
<text x="64.6" y="149.8" transform="rotate(-90 64.6 149.8)">2</text>
<text x="97" y="158.3" transform="rotate(-90 97 158.3)">5</text>
<text x="85.2" y="164.8">1</text>
<text x="88.5" y="165.8">A</text>
<text x="98" y="164.5" transform="rotate(-90 98 164.5)">VCC</text>
<text x="104.9" y="167.9">Y</text>
<text x="108.4" y="167">4</text>
<text x="137.5" y="162.6">4</text>
<text x="137.5" y="164.8">5</text>
<text x="137.5" y="167">6</text>
<text x="142.5" y="163.6">VIN</text>
<text x="142.5" y="165.8">GND</text>
<text x="142.5" y="167.9">EN</text>
<text x="154" y="165.8">GND_2</text>
<text x="155" y="167.9">VOUT</text>
<text x="157.4" y="163.6">NC</text>
<text x="164" y="167">1</text>
<text x="164" y="164.8">2</text>
<text x="164" y="162.6">3</text>
<text x="85.2" y="169.1">2</text>
<text x="88.5" y="170.1">B</text>
<text x="98" y="173.9" transform="rotate(-90 98 173.9)">GND</text>
<text x="97" y="177.2" transform="rotate(-90 97 177.2)">3</text>
</g>
<g font-size="1.5" fill="#808080">
<text x="57.9" y="69.6">5V</text>
<text x="68.9" y="91.7">WIFI_ENABLE</text>
<text x="69.3" y="93.9">WIFI_STATUS</text>
<text x="54.2" y="100.9">USB_HO_N/4.7E</text>
<text x="54.3" y="98.8">USB_HO_P/4.7E</text>
<text x="299.1" y="100.9">TX_OUT/1.6D</text>
<text x="51.2" y="103.1">USB_HO_VBUS/4.7E</text>
<text x="290.5" y="134.3">PA_THERMISTOR/4.6C</text>
<text x="134.5" y="138.1" transform="rotate(-90 134.5 138.1)">5V_PA/2.9D</text>
<text x="55.1" y="170">PA_ENABLE/3.11D</text>
</g>
<g font-size="1.5" fill="#c90d0c">
<text x="112.4" y="97.2">1mm USB/PWR</text>
<text x="113.5" y="102.5">RF</text>
<text x="272.4" y="140.8" transform="rotate(-90 272.4 140.8)">T</text>
</g>
</svg>
